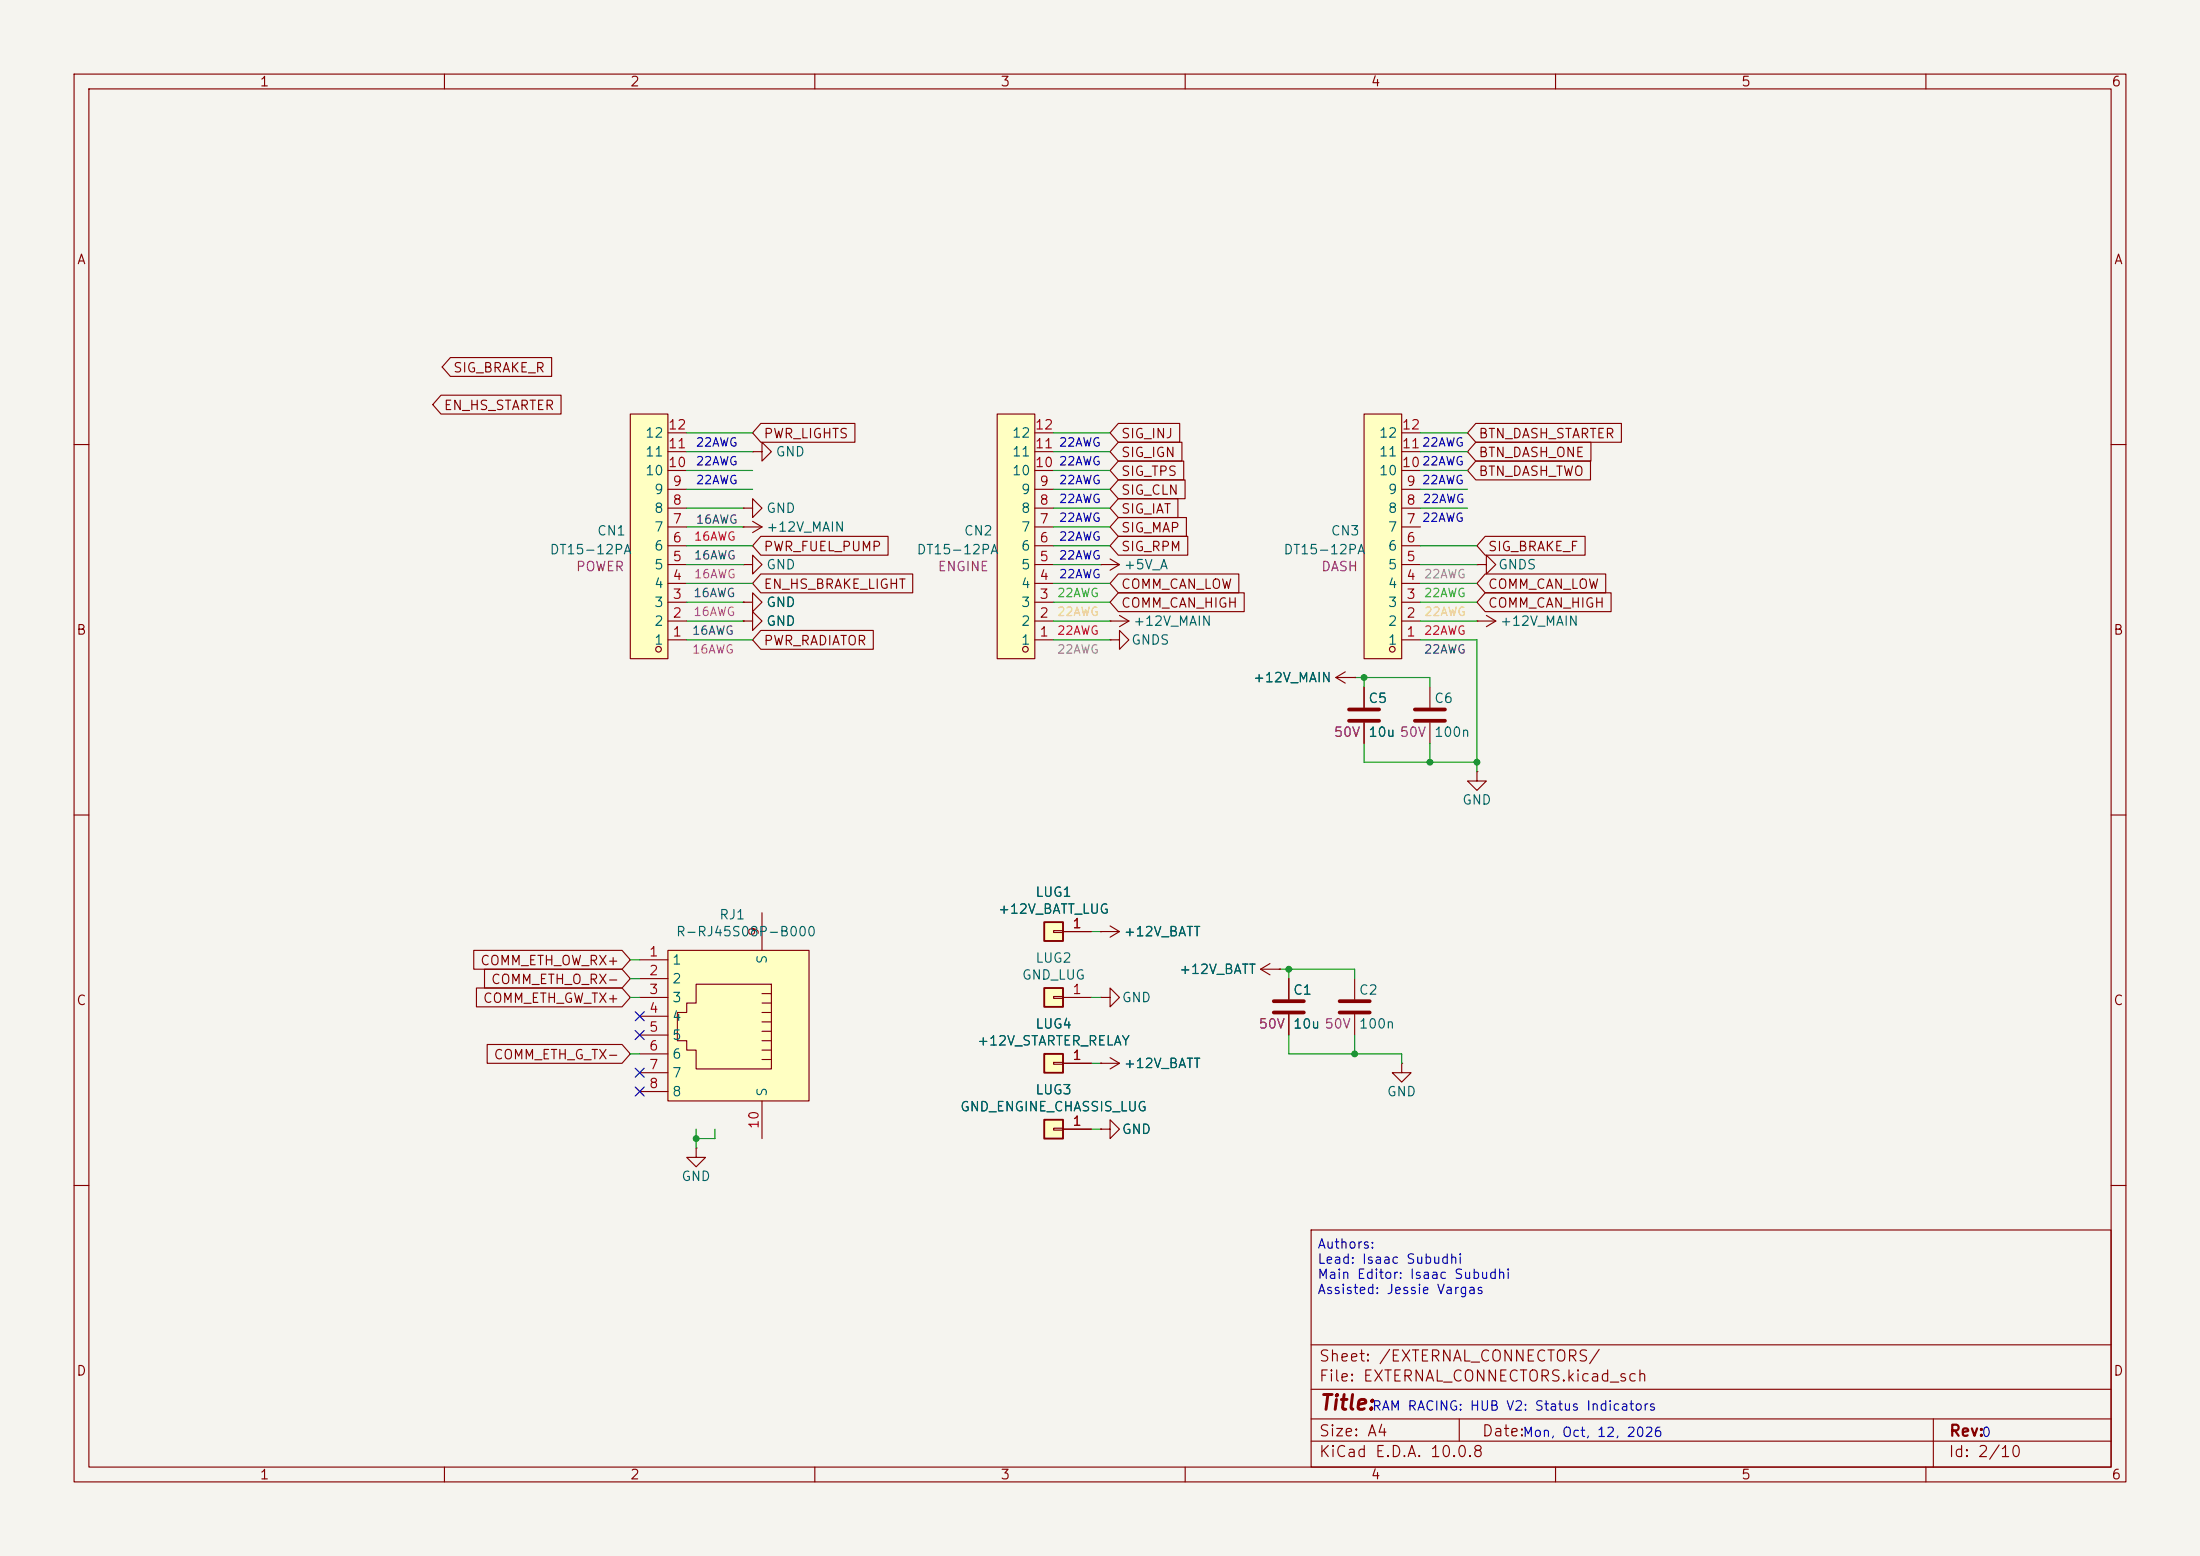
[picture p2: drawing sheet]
<svg xmlns="http://www.w3.org/2000/svg" width="297mm" height="210mm" viewBox="0 0 297 210" stroke-linecap="round" stroke-linejoin="round" font-family="sans-serif">
<path d="M0 0h297v210h-297z" fill="#f5f4ef" stroke="#f5f4ef" stroke-width=".14"/>
<g fill="none" stroke="#840000" stroke-width=".15">
<path d="M10 10h277v190h-277zM12 12h273v186h-273zM60 10v2M110 10v2M160 10v2M210 10v2M260 10v2M10 60h2M101.6 61h1.3v-1.3l1.2 1.3-1.2 1.2v-1.2M101.6 61h.1M285 60h2M184.1 92.7v2.8"/>
<path d="M184.1 97.5v2.8M10 110h2M285 110h2M148.6 125.7h.1M148.6 125.7h2.5M149.9 125l1.2 .7M151.1 125.7l-1.2 .8M174 132.1v2.8M174 136.9v2.8M182.9 132.1v2.8M182.9 136.9v2.8M148.6 152.4h1.3v-1.3l1.2 1.3-1.2 1.3v-1.3"/>
<path d="M148.6 152.4h.1M10 160h2M177 166h108v32h-108zM285 160h2M60 198v2M110 198v2M160 198v2M177 194.5h108M177 191.5h108M177 187.5h108M177 181.5h108M197 191.5v3"/>
<path d="M210 198v2M260 198v2M261 191.5v6.5"/>
</g>
<path d="M182.1 95.8h4.1M182.1 97.3h4.1M172 135.1h4M172 136.7h4M180.8 135.1h4.1M180.8 136.7h4.1" fill="none" stroke="#840000" stroke-width=".51"/>
<path d="M141 151.1h2.5v2.6h-2.5z" fill="#ffffc2"/>
<path d="M141 151.1h2.5v2.6h-2.5z" fill="none" stroke="#840000" stroke-width=".25"/>
<path d="M142.2 152.3h1.3v.2h-1.3zM143.5 152.4h3.8M148.6 143.5h.1M148.6 143.5h2.5M149.9 142.7l1.2 .8M151.1 143.5l-1.2 .8" fill="none" stroke="#840000" stroke-width=".15"/>
<g fill="#ffffc2">
<path d="M90.2 128.3h19v20.3h-19z"/>
<path d="M94 132.8h10.1v11.5h-10.1v-2.6h-1.3v-1.2h-1.3v-3.8h1.3v-1.3h1.3z"/>
</g>
<g fill="none" stroke="#840000" stroke-width=".15">
<path d="M100.3 68.6h1.3v-1.3l1.3 1.3-1.3 1.3v-1.3M100.3 68.6h.1M199.4 76.2h1.3v-1.3l1.2 1.3-1.2 1.3v-1.3M199.4 76.2h.1M86.4 129.5h3.8M86.4 132.1h3.8M86.4 134.6h3.8M86.4 137.2h3.8M86.4 139.7h3.8M90.2 128.3h19v20.3h-19zM94 132.8h10.1v11.5h-10.1v-2.6h-1.3v-1.2h-1.3v-3.8h1.3v-1.3h1.3zM102.9 134.1h1.2"/>
<path d="M102.9 135.4h1.2M102.9 136.7h1.2M102.9 137.9h1.2M102.9 139.2h1.2M102.9 123.2v5.1M86.4 142.2h3.8M86.4 144.8h3.8M86.4 147.3h3.8M102.9 140.5h1.2M102.9 141.7h1.2M102.9 143h1.2M102.9 148.6v5.1"/>
</g>
<path d="M141 142.2h2.5v2.6h-2.5z" fill="#ffffc2"/>
<path d="M141 142.2h2.5v2.6h-2.5z" fill="none" stroke="#840000" stroke-width=".25"/>
<path d="M142.2 143.4h1.3v.2h-1.3zM143.5 143.5h3.8" fill="none" stroke="#840000" stroke-width=".15"/>
<path d="M134.6 55.9h5.1v33h-5.1z" fill="#ffffc2"/>
<g fill="none" stroke="#840000" stroke-width=".15">
<path d="M134.6 55.9h5.1v33h-5.1zM139.7 58.4h2.5M139.7 78.7h2.5M139.7 76.2h2.5M139.7 73.7h2.5M139.7 71.1h2.5M139.7 68.6h2.5M139.7 66h2.5M139.7 63.5h2.5M139.7 61h2.5M139.7 86.4h2.5M139.7 83.8h2.5"/>
<path d="M139.7 81.3h2.5M170.2 130.8l1.2 .8M170.2 130.8h2.5M171.4 130l-1.2 .8M172.7 130.8h.1M94 154.9v1.3h1.2l-1.2 1.3-1.3-1.3h1.3M94 154.9h.1"/>
<circle cx="138.4" cy="87.6" r=".38"/>
</g>
<path d="M85.1 55.9h5.1v33h-5.1z" fill="#ffffc2"/>
<g fill="none" stroke="#840000" stroke-width=".15">
<path d="M85.1 55.9h5.1v33h-5.1zM90.2 58.4h2.5M90.2 78.7h2.5M90.2 76.2h2.5M90.2 73.7h2.5M90.2 71.1h2.5M90.2 68.6h2.5M90.2 66h2.5M90.2 63.5h2.5M90.2 61h2.5M90.2 86.4h2.5M90.2 83.8h2.5"/>
<path d="M90.2 81.3h2.5"/>
<circle cx="88.9" cy="87.6" r=".38"/>
</g>
<path d="M141 124.5h2.5v2.5h-2.5z" fill="#ffffc2"/>
<path d="M141 124.5h2.5v2.5h-2.5z" fill="none" stroke="#840000" stroke-width=".25"/>
<path d="M142.2 125.6h1.3v.3h-1.3zM143.5 125.7h3.8" fill="none" stroke="#840000" stroke-width=".15"/>
<path d="M141 133.4h2.5v2.5h-2.5z" fill="#ffffc2"/>
<path d="M141 133.4h2.5v2.5h-2.5z" fill="none" stroke="#840000" stroke-width=".25"/>
<path d="M142.2 134.5h1.3v.2h-1.3zM143.5 134.6h3.8M148.6 134.6h1.3v-1.2l1.2 1.2-1.2 1.3v-1.3M148.6 134.6h.1" fill="none" stroke="#840000" stroke-width=".15"/>
<path d="M184.1 55.9h5.1v33h-5.1z" fill="#ffffc2"/>
<g fill="none" stroke="#840000" stroke-width=".15">
<path d="M59.5 53.3h16.2v2.6h-16.2l-1.1-1.3zM60.8 48.3h13.7v2.5h-13.7l-1.1-1.3zM102.7 57.1h12.7v2.6h-12.7l-1.1-1.3zM151 59.7h8.6v2.5h-8.6l-1.1-1.2zM151 57.1h8.3v2.6h-8.3l-1.1-1.3zM184.1 55.9h5.1v33h-5.1zM189.2 58.4h2.6M199.2 59.7h15.6v2.5h-15.6l-1.1-1.2zM199.2 57.1h19.7v2.6h-19.7l-1.1-1.3zM100.3 76.2h1.3v-1.3l1.3 1.3-1.3 1.3v-1.3M100.3 76.2h.1M100.3 71.1h.1"/>
<path d="M100.3 71.1h2.6M101.6 70.4l1.3 .7M102.7 72.4h17.2v2.5h-17.2l-1.1-1.2zM102.7 77.5h20.5v2.5h-20.5l-1.1-1.3zM102.9 71.1l-1.3 .8M148.6 76.2h.1M148.6 76.2h2.5M149.9 75.4l1.2 .8M151 67.3h8v2.6h-8l-1.1-1.3zM151 62.2h8.8v2.6h-8.8l-1.1-1.3zM151 64.8h9v2.5h-9l-1.1-1.3zM151 77.5h16.2v2.5h-16.2l-1.1-1.3z"/>
<path d="M151 72.4h9.3v2.5h-9.3l-1.1-1.2zM151 69.8h9.2v2.6h-9.2l-1.1-1.3zM151.1 76.2l-1.2 .8M189.2 78.7h2.6M189.2 76.2h2.6M189.2 73.7h2.6M189.2 71.1h2.6M189.2 68.6h2.6M189.2 66h2.6M189.2 63.5h2.6M189.2 61h2.6M199.2 62.2h15.5v2.6h-15.5l-1.1-1.3z"/>
<path d="M200.5 77.5h16.3v2.5h-16.3l-1.1-1.3zM200.5 72.4h13.5v2.5h-13.5l-1.1-1.2zM100.3 81.3h1.3v-1.3l1.3 1.3-1.3 1.3v-1.3M100.3 81.3h.1M100.3 83.8h1.3v-1.2l1.3 1.2-1.3 1.3v-1.3M100.3 83.8h.1M102.7 85.1h15.2v2.5h-15.2l-1.1-1.2zM149.9 83.8h.1M149.9 86.4h1.2v-1.3l1.3 1.3-1.3 1.2v-1.2M149.9 86.4h.1M149.9 83.8h2.5M151 80h17v2.6h-17l-1.1-1.3z"/>
<path d="M151.1 83.1l1.3 .7M152.4 83.8l-1.3 .8M180.3 91.4l1.3 .8M180.3 91.4h2.6M181.6 90.7l-1.3 .7M182.9 91.4h.1M184.1 92.7v2.8M184.1 97.5v2.8M189.2 86.4h2.6M189.2 83.8h2.6M189.2 81.3h2.6M193 92.7v2.8"/>
<path d="M193 97.5v2.8M199.4 83.8h.1M199.4 83.8h2.5M200.5 80h17v2.6h-17l-1.1-1.3zM200.7 83.1l1.2 .7M201.9 83.8l-1.2 .8M199.4 104.1v1.3h1.3l-1.3 1.3-1.3-1.3h1.3M199.4 104.1h.1M64 128.3h20l1.1 1.2-1.1 1.3h-20zM64.3 133.3h19.7l1.1 1.3-1.1 1.3h-19.7zM65.4 130.8h18.6l1.1 1.3-1.1 1.3h-18.6zM143.5 125.7h3.8"/>
<path d="M148.6 125.7h.1M172.7 130.8h.1M174 132.1v2.8M174 136.9v2.8M65.8 141h18.2l1.1 1.2-1.1 1.3h-18.2zM143.5 152.4h3.8M143.5 143.5h3.8M148.6 152.4h.1M148.6 143.5h.1M189.2 143.5v1.3h1.3l-1.3 1.3-1.2-1.3h1.2M189.2 143.5h.1"/>
<circle cx="188" cy="87.6" r=".38"/>
</g>
<path d="M191 95.8h4.1M191 97.3h4.1" fill="none" stroke="#840000" stroke-width=".51"/>
<g fill="none" stroke="#009600" stroke-width=".15">
<path d="M92.7 58.4h8.9M142.2 58.4h7.7M191.8 58.4h6.3M92.7 63.5h8.9M92.7 61h8.9M92.7 78.7h8.9M92.7 73.7h8.9M92.7 76.2h7.6M92.7 68.6h7.6M92.7 66h8.9M92.7 71.1h7.6M142.2 63.5h7.7"/>
<path d="M142.2 61h7.7M142.2 78.7h7.7M142.2 73.7h7.7M142.2 76.2h6.4M142.2 68.6h7.7M142.2 66h7.7M142.2 71.1h7.7M191.8 63.5h6.3M191.8 61h6.3M191.8 78.7h7.6M191.8 73.7h7.6M191.8 76.2h7.6"/>
<path d="M191.8 68.6h6.3M191.8 66h6.3M92.7 86.4h8.9M92.7 83.8h7.6M92.7 81.3h7.6M142.2 86.4h7.7M142.2 83.8h7.7M142.2 81.3h7.7M182.9 91.4h10.1v1.3M184.1 91.4v1.3M191.8 86.4h7.6v17.7M191.8 83.8h7.6"/>
<path d="M191.8 81.3h7.6M184.1 100.3v2.6h15.3M193 100.3v2.6M85.1 134.6h1.3M85.1 129.5h1.3M85.1 132.1h1.3M147.3 134.6h1.3M147.3 125.7h1.3M172.7 130.8h10.2v1.3M174 139.7v2.5h15.2v1.3M174 130.8v1.3M182.9 139.7v2.5"/>
<path d="M85.1 142.2h1.3M94 152.4v2.5M96.5 152.4v1.3h-2.5M147.3 152.4h1.3M147.3 143.5h1.3"/>
</g>
<path d="M85.8 139.1l1.2 1.2M85.8 136.6l1.2 1.2M87 139.1l-1.2 1.2M87 136.6l-1.2 1.2M85.8 144.2l1.2 1.2M85.8 146.7l1.2 1.2M87 144.2l-1.2 1.2M87 146.7l-1.2 1.2" fill="none" stroke="#000084" stroke-width=".15"/>
<g fill="#009600">
<circle cx="193" cy="102.9" r=".46"/>
<circle cx="174" cy="130.8" r=".46"/>
<circle cx="182.9" cy="142.2" r=".46"/>
<circle cx="199.4" cy="102.9" r=".46"/>
<circle cx="94" cy="153.7" r=".46"/>
<circle cx="184.1" cy="91.4" r=".46"/>
</g>
<text font-size="2" fill="#840000" x="178" y="190.8">Title:</text>
<g font-size="1.5" fill="#840000">
<text x="178" y="184.1">Sheet: /EXTERNAL_CONNECTORS/</text>
<text x="178" y="186.8">File: EXTERNAL_CONNECTORS.kicad_sch</text>
<text x="178" y="197">KiCad E.D.A. 10.0.8</text>
<text x="178" y="194.2">Size: A4</text>
<text x="200" y="194.2">Date:</text>
<text x="263" y="197">Id: 2/10</text>
<text x="263" y="194.2">Rev:</text>
</g>
<g font-size="1.3" fill="#840000">
<text x="35" y="12">1</text>
<text x="85" y="12">2</text>
<text x="135" y="12">3</text>
<text x="185" y="12">4</text>
<text x="235" y="12">5</text>
<text x="285" y="12">6</text>
<text x="10.3" y="36">A</text>
<text x="285.3" y="36">A</text>
<text x="61.1" y="50.6">SIG_BRAKE_R</text>
<text x="59.8" y="55.7">EN_HS_STARTER</text>
<text x="103" y="59.5">PWR_LIGHTS</text>
<text x="151.3" y="59.5">SIG_INJ</text>
<text x="199.5" y="59.5">BTN_DASH_STARTER</text>
<text x="151.3" y="64.6">SIG_TPS</text>
<text x="151.3" y="62">SIG_IGN</text>
<text x="199.5" y="62">BTN_DASH_ONE</text>
<text x="199.5" y="64.6">BTN_DASH_TWO</text>
<text x="151.3" y="69.6">SIG_IAT</text>
<text x="151.3" y="67.1">SIG_CLN</text>
<text x="103" y="74.7">PWR_FUEL_PUMP</text>
<text x="151.3" y="74.7">SIG_RPM</text>
<text x="151.3" y="72.2">SIG_MAP</text>
<text x="200.8" y="74.7">SIG_BRAKE_F</text>
<text x="103" y="79.8">EN_HS_BRAKE_LIGHT</text>
<text x="151.3" y="79.8">COMM_CAN_LOW</text>
<text x="151.3" y="82.3">COMM_CAN_HIGH</text>
<text x="200.8" y="79.8">COMM_CAN_LOW</text>
<text x="200.8" y="82.3">COMM_CAN_HIGH</text>
<text x="10.2" y="86">B</text>
<text x="103" y="87.4">PWR_RADIATOR</text>
<text x="285.2" y="86">B</text>
<text x="64.7" y="130.6">COMM_ETH_OW_RX+</text>
<text x="10.2" y="136">C</text>
<text x="65.1" y="135.7">COMM_ETH_GW_TX+</text>
<text x="66.2" y="133.1">COMM_ETH_O_RX-</text>
<text x="285.2" y="136">C</text>
<text x="66.6" y="143.3">COMM_ETH_G_TX-</text>
<text x="10.2" y="186">D</text>
<text x="285.2" y="186">D</text>
<text x="35" y="200">1</text>
<text x="85" y="200">2</text>
<text x="135" y="200">3</text>
<text x="185" y="200">4</text>
<text x="235" y="200">5</text>
<text x="285" y="200">6</text>
</g>
<g font-size="1.3" fill="#006464">
<text x="87" y="59.4">12</text>
<text x="136.5" y="59.4">12</text>
<text x="186.1" y="59.4">12</text>
<text x="87" y="64.5">10</text>
<text x="87" y="61.9">11</text>
<text x="104.6" y="61.9">GND</text>
<text x="136.5" y="64.5">10</text>
<text x="136.5" y="61.9">11</text>
<text x="186.1" y="64.5">10</text>
<text x="186.1" y="61.9">11</text>
<text x="88.2" y="69.5">8</text>
<text x="88.2" y="67">9</text>
<text x="103.4" y="69.5">GND</text>
<text x="137.8" y="69.5">8</text>
<text x="137.8" y="67">9</text>
<text x="187.3" y="69.5">8</text>
<text x="187.3" y="67">9</text>
<text x="74.1" y="75.1">DT15-12PA</text>
<text x="80.5" y="72.6">CN1</text>
<text x="88.2" y="77.2">5</text>
<text x="88.2" y="74.6">6</text>
<text x="88.2" y="72.1">7</text>
<text x="103.4" y="77.2">GND</text>
<text x="103.4" y="72.1">+12V_MAIN</text>
<text x="123.7" y="75.1">DT15-12PA</text>
<text x="130" y="72.6">CN2</text>
<text x="137.8" y="77.2">5</text>
<text x="137.8" y="74.6">6</text>
<text x="137.8" y="72.1">7</text>
<text x="151.6" y="77.2">+5V_A</text>
<text x="173.2" y="75.1">DT15-12PA</text>
<text x="179.6" y="72.6">CN3</text>
<text x="187.3" y="77.2">5</text>
<text x="187.3" y="74.6">6</text>
<text x="187.3" y="72.1">7</text>
<text x="202.2" y="77.2">GNDS</text>
<text x="88.2" y="82.2">3</text>
<text x="88.2" y="79.7">4</text>
<text x="103.4" y="82.2">GND</text>
<text x="137.8" y="82.2">3</text>
<text x="137.8" y="79.7">4</text>
<text x="187.3" y="82.2">3</text>
<text x="187.3" y="79.7">4</text>
<text x="88.2" y="87.3">1</text>
<text x="88.2" y="84.8">2</text>
<text x="103.4" y="84.8">GND</text>
<text x="137.8" y="87.3">1</text>
<text x="137.8" y="84.8">2</text>
<text x="152.6" y="87.3">GNDS</text>
<text x="152.9" y="84.8">+12V_MAIN</text>
<text x="187.3" y="87.3">1</text>
<text x="187.3" y="84.8">2</text>
<text x="202.4" y="84.8">+12V_MAIN</text>
<text x="169.1" y="92.4">+12V_MAIN</text>
<text x="184.6" y="95.2">C5</text>
<text x="193.5" y="95.2">C6</text>
<text x="184.6" y="99.8">10u 50V</text>
<text x="184.6" y="99.8">10u</text>
<text x="193.5" y="99.8">100n</text>
<text x="197.3" y="108.9">GND</text>
<text x="97" y="124.4">RJ1</text>
<text x="134.6" y="123.6">+12V_BATT_LUG</text>
<text x="139.7" y="121.4">LUG1</text>
<text x="90.7" y="130.5">1</text>
<text x="91.2" y="126.7">R-RJ45S08P-B000</text>
<text x="103.8" y="130.2" transform="rotate(-90 103.8 130.2)">S</text>
<text x="139.7" y="130.2">LUG2</text>
<text x="151.6" y="126.7">+12V_BATT</text>
<text x="159.1" y="131.8">+12V_BATT</text>
<text x="90.7" y="133">2</text>
<text x="90.7" y="135.6">3</text>
<text x="137.9" y="132.5">GND_LUG</text>
<text x="151.4" y="135.6">GND</text>
<text x="174.5" y="134.6">C1</text>
<text x="183.4" y="134.6">C2</text>
<text x="90.7" y="138.1">4</text>
<text x="90.7" y="140.7">5</text>
<text x="90.7" y="143.2">6</text>
<text x="131.8" y="141.4">+12V_STARTER_RELAY</text>
<text x="139.7" y="139.1">LUG4</text>
<text x="174.5" y="139.1">10u 50V</text>
<text x="174.5" y="139.1">10u</text>
<text x="183.4" y="139.1">100n</text>
<text x="90.7" y="145.7">7</text>
<text x="90.7" y="148.3">8</text>
<text x="103.8" y="148.1" transform="rotate(-90 103.8 148.1)">S</text>
<text x="139.7" y="148">LUG3</text>
<text x="151.6" y="144.5">+12V_BATT</text>
<text x="187.2" y="148.3">GND</text>
<text x="129.5" y="150.3">GND_ENGINE_CHASSIS_LUG</text>
<text x="151.4" y="153.4">GND</text>
<text x="91.9" y="159.7">GND</text>
</g>
<g font-size="1.3" fill="#a90000">
<text x="90.1" y="58.3">12</text>
<text x="139.6" y="58.3">12</text>
<text x="189.2" y="58.3">12</text>
<text x="90.1" y="63.4">10</text>
<text x="90.1" y="60.8">11</text>
<text x="90.7" y="65.9">9</text>
<text x="139.6" y="63.4">10</text>
<text x="139.6" y="60.8">11</text>
<text x="140.2" y="65.9">9</text>
<text x="189.2" y="63.4">1022AWG</text>
<text x="189.2" y="60.8">1122AWG</text>
<text x="189.8" y="65.9">9</text>
<text x="90.7" y="71">7</text>
<text x="90.7" y="68.4">8</text>
<text x="140.2" y="71">7</text>
<text x="140.2" y="68.4">8</text>
<text x="189.8" y="71">7</text>
<text x="189.8" y="68.4">8</text>
<text x="90.7" y="76.1">5</text>
<text x="90.7" y="73.5">6</text>
<text x="140.2" y="76.1">5</text>
<text x="140.2" y="73.5">6</text>
<text x="189.8" y="76.1">5</text>
<text x="189.8" y="73.5">6</text>
<text x="90.7" y="83.7">2</text>
<text x="90.7" y="81.1">3</text>
<text x="90.7" y="78.6">4</text>
<text x="140.2" y="83.7">2</text>
<text x="140.2" y="81.1">3</text>
<text x="140.2" y="78.6">4</text>
<text x="189.8" y="83.7">2</text>
<text x="189.8" y="81.1">3</text>
<text x="189.8" y="78.6">4</text>
<text x="90.7" y="86.2">1</text>
<text x="140.2" y="86.2">1</text>
<text x="189.8" y="86.2">1</text>
<text x="144.7" y="125.6">1</text>
<text x="87.5" y="129.4">1</text>
<text x="87.5" y="131.9">2</text>
<text x="102.7" y="126.5" transform="rotate(-90 102.7 126.5)">9</text>
<text x="87.5" y="134.5">3</text>
<text x="87.5" y="137">4</text>
<text x="144.7" y="134.5">1</text>
<text x="87.5" y="139.6">5</text>
<text x="87.5" y="142.1">6</text>
<text x="144.7" y="143.4">1</text>
<text x="87.5" y="144.6">7</text>
<text x="87.5" y="147.2">8</text>
<text x="102.7" y="152.5" transform="rotate(-90 102.7 152.5)">10</text>
<text x="144.7" y="152.3">1</text>
</g>
<g font-size="1.3" fill="#840084">
<text x="77.7" y="77.4">POWER</text>
<text x="126.5" y="77.4">ENGINE</text>
<text x="178.3" y="77.4">DASH</text>
<text x="180" y="99.8">50V</text>
<text x="169.8" y="139.1">50V</text>
</g>
<g font-size="1.3" fill="#0000c2">
<text x="177.8" y="168.8">Authors:</text>
<text x="177.8" y="170.9">Lead: Isaac Subudhi</text>
<text x="177.8" y="172.9">Main Editor: Isaac Subudhi</text>
<text x="177.8" y="175">Assisted: Jessie Vargas</text>
<text x="185.1" y="190.7">RAM RACING: HUB V2: Status Indicators</text>
<text x="205.5" y="194.3">Mon, Oct, 12, 2026</text>
<text x="267.4" y="194.3">0</text>
</g>
<g font-size="1.1" fill="#0000c2">
<text x="93.9" y="63.1">22AWG</text>
<text x="93.9" y="60.6">22AWG</text>
<text x="93.9" y="65.6">22AWG</text>
<text x="142.9" y="65.6">22AWG</text>
<text x="142.9" y="63.1">22AWG</text>
<text x="142.9" y="60.6">22AWG</text>
<text x="191.9" y="65.6">22AWG</text>
<text x="142.9" y="70.7">22AWG</text>
<text x="142.9" y="68.2">22AWG</text>
<text x="191.9" y="70.7">22AWG</text>
<text x="192" y="68.2">22AWG</text>
<text x="142.9" y="73.3">22AWG</text>
<text x="142.9" y="75.8">22AWG</text>
</g>
<g font-size="1.1" fill="#3d3d3d">
<text x="93.9" y="71">16AWG</text>
<text x="93.6" y="75.8">16AWG</text>
<text x="93.5" y="80.9">16AWG</text>
<text x="93.3" y="86">16AWG</text>
<text x="192.2" y="88.5">22AWG</text>
</g>
<g font-size="1.1" fill="#ff0d2e">
<text x="93.6" y="73.3">16AWG</text>
<text x="142.6" y="86">22AWG</text>
<text x="192.2" y="86">22AWG</text>
</g>
<g font-size="1.1" fill="#ff18c0">
<text x="93.5" y="83.4">16AWG</text>
<text x="93.6" y="78.3">16AWG</text>
<text x="93.3" y="88.5">16AWG</text>
</g>
<g font-size="1.1" fill="#ffce41">
<text x="142.6" y="83.4">22AWG</text>
<text x="192.2" y="83.4">22AWG</text>
</g>
<g font-size="1.1" fill="#32c028">
<text x="142.6" y="80.9">22AWG</text>
<text x="192.2" y="80.9">22AWG</text>
</g>
<text font-size="1.1" fill="#0020cd" x="142.9" y="78.3">22AWG</text>
<g font-size="1.1" fill="#878787">
<text x="192.2" y="78.3">22AWG</text>
<text x="142.6" y="88.5">22AWG</text>
</g>
</svg>
